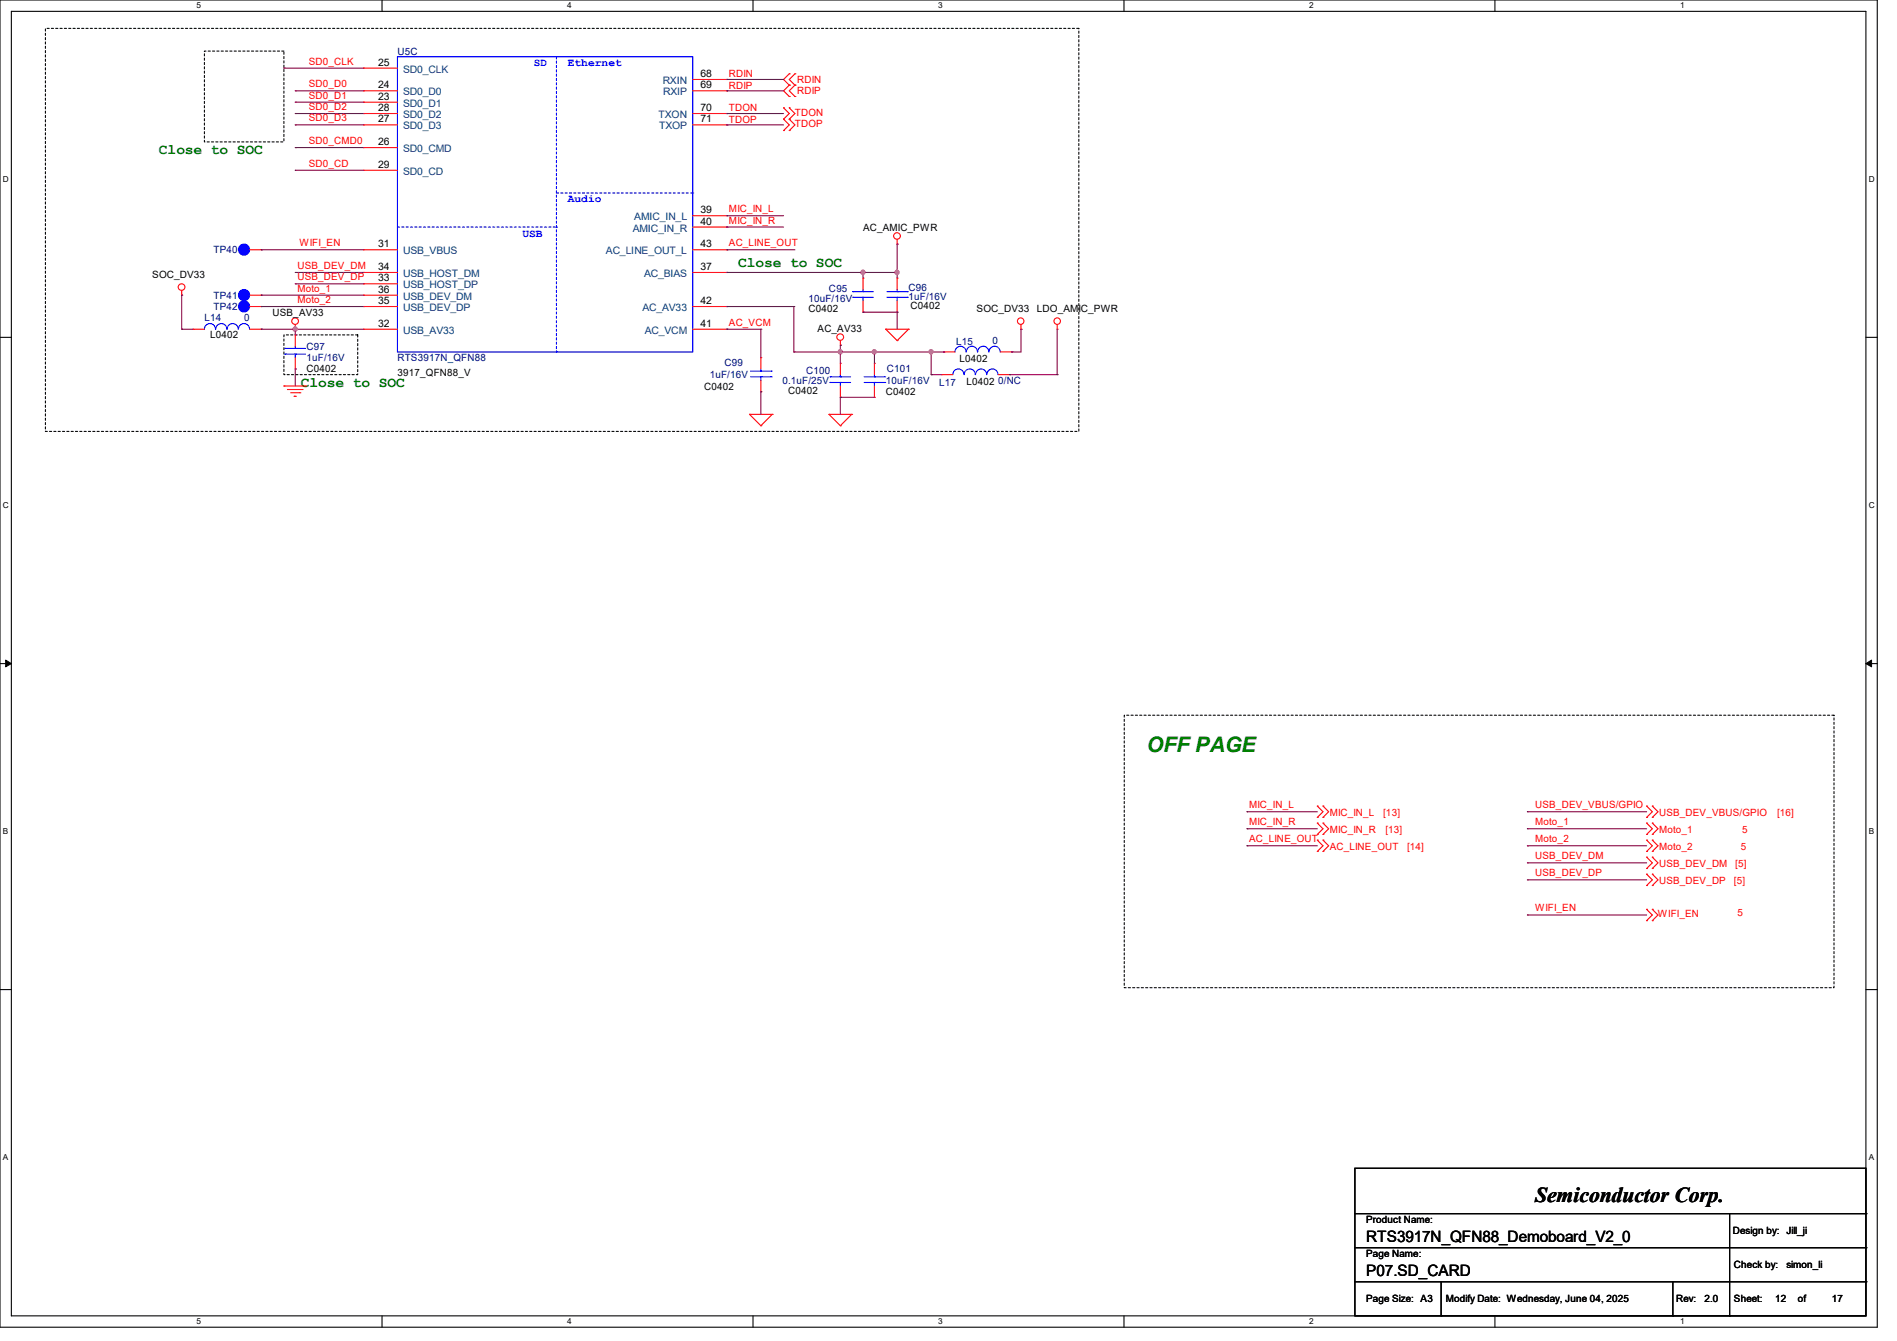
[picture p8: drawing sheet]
<svg xmlns="http://www.w3.org/2000/svg" width="297mm" height="210mm" viewBox="0 0 297 210" stroke-linecap="round" stroke-linejoin="round" font-family="sans-serif">
<path d="M0 0h293.9v207.9h-293.9zM1.8 1.8h290.3v204.3h-290.3z" fill="none" stroke="#000" stroke-width=".17"/>
<g fill="#fff">
<path d="M30.8 .2h.7v1.4h-.7z"/>
<path d="M30.8 206.2h.7v1.4h-.7z"/>
</g>
<path d="M59.8 0v1.8M59.8 206.1v1.8" fill="none" stroke="#000" stroke-width=".17"/>
<g fill="#fff">
<path d="M88.8 .2h.7v1.4h-.7z"/>
<path d="M88.8 206.2h.7v1.4h-.7z"/>
</g>
<path d="M117.9 0v1.8M117.9 206.1v1.8" fill="none" stroke="#000" stroke-width=".17"/>
<g fill="#fff">
<path d="M146.9 .2h.7v1.4h-.7z"/>
<path d="M146.9 206.2h.7v1.4h-.7z"/>
</g>
<path d="M176 0v1.8M176 206.1v1.8" fill="none" stroke="#000" stroke-width=".17"/>
<g fill="#fff">
<path d="M205 .2h.7v1.4h-.7z"/>
<path d="M205 206.2h.7v1.4h-.7z"/>
</g>
<path d="M234.1 0v1.8M234.1 206.1v1.8" fill="none" stroke="#000" stroke-width=".17"/>
<g fill="#fff">
<path d="M263.1 .2h.6v1.4h-.6z"/>
<path d="M263.1 206.2h.6v1.4h-.6z"/>
<path d="M.5 27.3h.9v1.4h-.9z"/>
<path d="M292.6 27.3h.9v1.4h-.9z"/>
<path d="M.5 78.4h.9v1.4h-.9z"/>
<path d="M292.6 78.4h.9v1.4h-.9z"/>
</g>
<path d="M0 52.8h1.8M292.1 52.8h1.8" fill="none" stroke="#000" stroke-width=".17"/>
<g fill="#fff">
<path d="M.5 129.5h.8v1.4h-.8z"/>
<path d="M292.6 129.5h.8v1.4h-.8z"/>
</g>
<path d="M0 103.9h1.8M292.1 103.9h1.8" fill="none" stroke="#000" stroke-width=".17"/>
<path d="M.9 103.4l.9 .5-.9 .5zM292.1 103.9l.9-.5v1z" fill="#000" stroke="#000" stroke-width=".16"/>
<g fill="#fff">
<path d="M.5 180.5h.8v1.4h-.8z"/>
<path d="M292.6 180.5h.8v1.4h-.8z"/>
</g>
<g fill="none" stroke="#000" stroke-width=".17">
<path d="M0 155h1.8M292.1 155h1.8M212.1 183h80v23.1h-80zM212.1 195.4h80M212.1 190.1h80M270.8 190.1v16M292.1 195.4h.1M292.1 190.1h.1M212.1 200.7h80M225.6 206.1h.1M225.6 200.7v5.4M261.9 206.1h.1"/>
<path d="M261.9 200.7v5.4M270.8 206.1h.1M292.1 200.7h.1"/>
</g>
<path d="M7.1 4.4h161.8v63.2h-161.8zM32 8h12.4v14.2h-12.4zM44.4 52.5h11.6v6.2h-11.6zM176 112h111.1v42.7h-111.1z" fill="none" stroke="#000" stroke-width=".17" stroke-dasharray=".3"/>
<g fill="none" stroke="#f00" stroke-width=".17">
<path d="M56.9 16h.1M56.9 14.2h.1M56.9 10.7h.1M56.9 19.6h.1M56.9 17.8h.1M56.9 17.8h5.3M56.9 14.2h5.3M56.9 19.6h5.3M56.9 16h5.3M56.9 10.7h5.3M108.5 17.8h5.3M108.5 14.2h5.3"/>
<path d="M108.5 12.4h5.3M108.5 19.6h5.3M113.8 17.8h.1M113.8 14.2h.1M113.8 12.4h.1M113.8 19.6h.1M122.7 18.7h.1M122.7 16.9h.1M122.7 16.9l.9 .9-.9 .9M122.7 18.7l.9 .9-.9 .8M123.6 18.7h.1M123.6 16.9h.1"/>
<path d="M123.6 11.6h.1M123.6 13.3h.1M123.6 15.1h.1M123.6 16.9l.9 .9-.9 .9M123.6 18.7l.9 .9-.9 .8M123.6 11.6l-.9 .8 .9 .9M123.6 13.3l-.9 .9 .9 .9M124.5 13.3h.1M124.5 11.6h.1M124.5 15.1h.1M124.5 11.6l-.9 .8 .9 .9M124.5 13.3l-.9 .9 .9 .9"/>
<path d="M39.1 39.1h1.8M40.9 39.1h.1M56.9 39.1h.1M56.9 23.1h.1M56.9 26.7h.1M56.9 39.1h5.3M56.9 23.1h5.3M56.9 26.7h5.3M108.5 33.8h5.3M108.5 39.1h5.3M108.5 35.6h5.3M113.8 33.8h.1"/>
<path d="M113.8 39.1h.1M113.8 35.6h.1M122.7 20.4h.1M123.6 20.4h.1M140.5 38.2h.1M140.5 37.5v.7M28.4 46.2h.1M28.4 45.5v.7M30.2 51.6h.1M30.2 51.6h1.8M39.1 51.6h1.8M39.1 46.2h1.8"/>
<path d="M39.1 48h1.8M40.9 46.2h.1M40.9 48h.1M40.9 51.6h.1M46.2 51.6h.1M46.2 52.5h.1M46.2 57.8h.1M46.2 50.8v.8M46.2 52.5v1.7M46.2 56v1.8M56.9 48h.1M56.9 46.2h.1"/>
<path d="M56.9 42.7h.1M56.9 44.4h.1M56.9 51.6h.1M56.9 51.6h5.3M56.9 46.2h5.3M56.9 48h5.3M56.9 42.7h5.3M56.9 44.4h5.3M108.5 51.6h5.3M108.5 48h5.3M108.5 42.7h5.3M113.8 48h.1"/>
<path d="M113.8 42.7h.1M113.8 51.6h.1M119.1 56h.1M119.1 56v1.8M119.1 59.6v1.7M131.6 54.1h.1M131.6 56.9h.1M131.6 53.3v.8M131.6 56.9v1.8M135.1 43.6h.1M135.1 48.9h.1M135.1 43.6v1.7"/>
<path d="M135.1 47.1v1.8M136.9 56.9h.1M136.9 56.9v1.8M138.7 51.6h.1M138.7 51.6h3.5M138.7 51.6l1.8 1.7M140.5 53.3h.1M140.5 43.6h.1M140.5 48.9h.1M140.5 43.6v1.7M140.5 47.1v1.8M142.2 51.6h.1"/>
<path d="M142.2 51.6l-1.7 1.7M147.4 58.7h.1M147.4 58.7h1.8M147.7 55.1h.1M147.7 55.1h1.8M156.3 58.7h1.8M156.6 55.1h1.8M158.1 58.7h.1M158.4 55.1h.1M159.9 51.6h.1M159.9 50.8v.8M165.5 51.6h.1"/>
<path d="M165.5 50.8v.8M44.4 60.5h.1M44.4 60.5h3.6M45 61h.1M45 61h2.5M45.5 61.5h1.4M46.1 62.1h.1M46.1 62.1h.3M46.9 61.5h.1M117.3 64.9h.1M117.3 64.9h3.6M117.3 64.9l1.8 1.8"/>
<path d="M119.1 66.7h.1M119.1 61.3h.1M120.9 64.9h.1M120.9 64.9l-1.8 1.8M129.8 64.9h.1M129.8 64.9h3.5M129.8 64.9l1.8 1.8M131.6 66.7h.1M131.6 62.2h.1M131.6 60.5v1.7M133.3 64.9h.1M133.3 64.9l-1.7 1.8"/>
<path d="M136.9 62.2h.1M136.9 60.5v1.7M206.2 126.2h.1M206.2 128h.1M206.2 128.9h.1M206.2 130.7h.1M206.2 131.6h.1M206.2 133.3h.1M206.2 126.2l.9 .9-.9 .9M206.2 128.9l.9 .9-.9 .9M206.2 131.6l.9 .9-.9 .8M207.1 126.2h.1"/>
<path d="M207.1 128h.1M207.1 128.9h.1M207.1 130.7h.1M207.1 131.6h.1M207.1 133.3h.1M207.1 126.2l.9 .9-.9 .9M207.1 128.9l.9 .9-.9 .9M207.1 131.6l.9 .9-.9 .8M257.8 126.2h.1M257.8 128h.1M257.8 128.9h.1M257.8 130.7h.1"/>
<path d="M257.8 131.6h.1M257.8 133.3h.1M257.8 134.2h.1M257.8 136h.1M257.8 136.9h.1M257.8 138.7h.1M257.8 126.2l.9 .9-.9 .9M257.8 128.9l.9 .9-.9 .9M257.8 131.6l.9 .9-.9 .8M257.8 134.2l.9 .9-.9 .9M257.8 136.9l.9 .9-.9 .9M258.7 126.2h.1"/>
<path d="M258.7 128h.1M258.7 128.9h.1M258.7 130.7h.1M258.7 131.6h.1M258.7 133.3h.1M258.7 134.2h.1M258.7 136h.1M258.7 136.9h.1M258.7 138.7h.1M258.7 126.2l.9 .9-.9 .9M258.7 128.9l.9 .9-.9 .9M258.7 131.6l.9 .9-.9 .8"/>
<path d="M258.7 134.2l.9 .9-.9 .9M258.7 136.9l.9 .9-.9 .9M257.8 144.2h.1M257.8 142.4h.1M257.8 142.4l.9 .9-.9 .9M258.7 144.2h.1M258.7 142.4h.1M258.7 142.4l.9 .9-.9 .9"/>
<circle cx="140.5" cy="37" r=".52"/>
<circle cx="28.4" cy="45" r=".52"/>
<circle cx="46.2" cy="50.3" r=".52"/>
<circle cx="131.6" cy="52.8" r=".52"/>
<circle cx="159.8" cy="50.3" r=".51"/>
<circle cx="165.5" cy="50.3" r=".51"/>
</g>
<g fill="none" stroke="#00f" stroke-width=".17">
<path d="M62.2 8.9h46.3v46.2h-46.3zM33.7 51.6a.87 .87 0 0 0-.8-.9 .87 .87 0 0 0-.9 .9M35.5 51.6a.87 .87 0 0 0-.9-.9 .87 .87 0 0 0-.8 .9M37.3 51.6a.87 .87 0 0 0-.9-.9 .87 .87 0 0 0-.8 .9M39.1 51.6a.87 .87 0 0 0-.9-.9 .87 .87 0 0 0-.9 .9M44.6 55.5h.1M44.6 54.6h.1M44.6 55.5h3.2M44.6 54.6h3.2M46.2 54.6h.1M46.2 55.5h.1M46.2 54.2v.4"/>
<path d="M46.2 55.5v.5M117.5 59h3.2M117.5 58.1h3.2M119.1 58.1h.1M119.1 59h.1M119.1 57.8v.3M119.1 59v.6M120.7 59h.1M120.7 58.1h.1M130 59.9h.1M130 59h.1M130 59.9h3.2"/>
<path d="M130 59h3.2M131.6 59h.1M131.6 59.9h.1M131.6 58.7v.3M131.6 59.9v.6M133.5 46.6h.1M133.5 45.7h.1M133.5 46.6h3.2M133.5 45.7h3.2M135.1 45.7h.1M135.1 46.6h.1M135.1 45.3v.4"/>
<path d="M135.1 46.6v.5M135.3 59.9h3.2M135.3 59h3.2M136.9 59h.1M136.9 59.9h.1M136.9 58.7v.3M136.9 59.9v.6M138.5 59.9h.1M138.5 59h.1M138.9 46.6h3.2M138.9 45.7h3.2M140.5 45.7h.1"/>
<path d="M140.5 46.6h.1M140.5 45.3v.4M140.5 46.6v.5M142.1 46.6h.1M142.1 45.7h.1M149.2 58.7a.87 .87 0 0 1 .9-.9 .87 .87 0 0 1 .8 .9M149.5 55.1a.87 .87 0 0 1 .9-.9 .87 .87 0 0 1 .9 .9M151 58.7a.87 .87 0 0 1 .8-.9 .87 .87 0 0 1 .9 .9M151.3 55.1a.87 .87 0 0 1 .9-.9 .87 .87 0 0 1 .8 .9M152.7 58.7a.87 .87 0 0 1 .9-.9 .87 .87 0 0 1 .9 .9M153.1 55.1a.87 .87 0 0 1 .8-.9 .87 .87 0 0 1 .9 .9M154.5 58.7a.87 .87 0 0 1 .9-.9 .87 .87 0 0 1 .9 .9"/>
<path d="M154.9 55.1a.87 .87 0 0 1 .8-.9 .87 .87 0 0 1 .9 .9"/>
</g>
<g fill="#00f" stroke="#00f" stroke-width=".17">
<circle cx="38.2" cy="46.2" r=".87"/>
<circle cx="38.2" cy="48" r=".87"/>
<circle cx="38.2" cy="39.1" r=".87"/>
</g>
<path d="M87.1 8.9v46.2M62.2 35.6h24.9M87.1 35.6h.1M87.1 30.2h21.4M108.5 30.2h.1M87.1 55.1h.1" fill="none" stroke="#00f" stroke-width=".17" stroke-dasharray=".3"/>
<g fill="none" stroke="#800040" stroke-width=".17">
<path d="M44.4 10.7h.1M44.4 10.7h12.5M46.2 14.2h.1M46.2 16h.1M46.2 17.8h.1M46.2 19.6h.1M46.2 14.2h10.7M46.2 16h10.7M46.2 17.8h10.7M46.2 19.6h10.7M113.8 12.4h.1M113.8 14.2h.1"/>
<path d="M113.8 17.8h.1M113.8 19.6h.1M113.8 12.4h8.9M113.8 14.2h8.9M113.8 17.8h8.9M113.8 19.6h8.9M40.9 39.1h.1M40.9 39.1h16M46.2 23.1h.1M46.2 26.7h.1M46.2 23.1h10.7M46.2 26.7h10.7"/>
<path d="M113.8 33.8h.1M113.8 39.1h.1M113.8 35.6h.1M113.8 33.8h8.9M113.8 39.1h10.7M113.8 35.6h8.9M140.5 38.2h.1M140.5 38.2v5.4M28.4 46.2h.1M28.4 51.6h.1M28.4 51.6h1.8M28.4 46.2v5.4"/>
<path d="M40.9 48h.1M40.9 51.6h.1M40.9 46.2h.1M40.9 48h16M40.9 51.6h16M40.9 46.2h16M46.2 57.8h.1M46.2 42.7h.1M46.2 44.4h.1M46.2 51.6h.1M46.2 51.6v.9M46.2 57.8v2.7"/>
<path d="M46.2 42.7h10.7M46.2 44.4h10.7M113.8 42.7h.1M113.8 48h.1M113.8 51.6h.1M113.8 42.7h26.7M113.8 48h10.5M113.8 51.6h5.3M119.1 51.6h.1M119.1 51.6v4.4M124.3 48h.1M124.3 55.1h.1"/>
<path d="M124.3 48v7.1M124.3 55.1h23.4M131.6 54.1h.1M131.6 55.1h.1M131.6 54.1v2.8M135.1 42.7h.1M135.1 48.9h.1M135.1 48.9h5.4M135.1 42.7v.9M136.9 55.1h.1M136.9 55.1v1.8M140.5 48.9h.1"/>
<path d="M140.5 42.7h.1M140.5 48.9v2.7M145.8 55.1h.1M145.8 58.7h.1M145.8 58.7h1.6M145.8 55.1v3.6M147.7 55.1h.1M158.1 58.7h.1M158.1 58.7h7.4M158.4 55.1h.1M159.9 51.6h.1M159.9 51.6v3.5h-1.5"/>
<path d="M165.5 58.7h.1M165.5 51.6v7.1M119.1 61.3h.1M119.1 61.3v3.6M131.6 62.2h.1M131.6 62.2v2.7M131.6 62.2h5.3M195.2 127.1h.1M195.2 129.8h.1M195.2 132.5h.1M195.2 127.1h11M195.2 129.8h11"/>
<path d="M195.2 132.5h11M239.1 129.8h.1M239.1 132.5h.1M239.1 135.1h.1M239.1 137.8h.1M239.1 127.1h.1M239.1 127.1h18.7M239.1 129.8h18.7M239.1 132.5h18.7M239.1 135.1h18.7M239.1 137.8h18.7M239.1 143.3h.1"/>
<path d="M239.1 143.3h18.7"/>
</g>
<g fill="#f0f" stroke="#f0f" stroke-width=".17">
<circle cx="135.1" cy="42.7" r=".33"/>
<circle cx="46.2" cy="51.5" r=".33"/>
<circle cx="131.5" cy="55.1" r=".33"/>
<circle cx="136.9" cy="55.1" r=".33"/>
<circle cx="140.4" cy="42.7" r=".33"/>
<circle cx="145.8" cy="55.1" r=".33"/>
</g>
<text font-size="3.3" fill="#008000" x="179.6" y="117.7">OFF PAGE</text>
<text font-size="3.3" x="240.4" y="188.3">Semiconductor Corp.</text>
<g font-size="2.5">
<text x="213.9" y="194.4">RTS3917N_QFN88_Demoboard_V2_0</text>
<text x="213.9" y="199.8">P07.SD_CARD</text>
</g>
<g font-size="2.3" fill="#008000">
<text x="24.9" y="24.1">Close to SOC</text>
<text x="115.6" y="41.9">Close to SOC</text>
<text x="47.1" y="60.5">Close to SOC</text>
</g>
<g font-size="1.7" fill="#00f">
<text x="83.6" y="10.4">SD</text>
<text x="88.9" y="10.4">Ethernet</text>
<text x="88.9" y="31.7">Audio</text>
<text x="81.8" y="37">USB</text>
</g>
<g font-size="1.6" fill="#f00">
<text x="48.3" y="10.1">SD0_CLK</text>
<text x="48.3" y="13.7">SD0_D0</text>
<text x="48.3" y="15.5">SD0_D1</text>
<text x="48.3" y="17.2">SD0_D2</text>
<text x="114.1" y="12.1">RDIN</text>
<text x="114.1" y="13.9">RDIP</text>
<text x="114.1" y="17.4">TDON</text>
<text x="124.8" y="13">RDIN</text>
<text x="124.8" y="14.8">RDIP</text>
<text x="48.3" y="19">SD0_D3</text>
<text x="48.3" y="22.6">SD0_CMD0</text>
<text x="114.1" y="19.2">TDOP</text>
<text x="124.5" y="18.2">TDON</text>
<text x="124.5" y="19.9">TDOP</text>
<text x="48.3" y="26.1">SD0_CD</text>
<text x="114.1" y="33.2">MIC_IN_L</text>
<text x="114.1" y="35">MIC_IN_R</text>
<text x="46.9" y="38.6">WIFI_EN</text>
<text x="114.1" y="38.6">AC_LINE_OUT</text>
<text x="46.6" y="47.5">Moto_2</text>
<text x="46.6" y="42.1">USB_DEV_DM</text>
<text x="46.6" y="43.9">USB_DEV_DP</text>
<text x="46.6" y="45.7">Moto_1</text>
<text x="114.1" y="51">AC_VCM</text>
<text x="195.6" y="126.6">MIC_IN_L</text>
<text x="195.6" y="129.2">MIC_IN_R</text>
<text x="195.6" y="131.9">AC_LINE_OUT</text>
<text x="208.2" y="127.8">MIC_IN_L</text>
<text x="208.2" y="130.5">MIC_IN_R</text>
<text x="216.6" y="127.8">[13]</text>
<text x="216.9" y="130.5">[13]</text>
<text x="240.4" y="129.2">Moto_1</text>
<text x="240.4" y="131.9">Moto_2</text>
<text x="240.4" y="126.6">USB_DEV_VBUS/GPIO</text>
<text x="259.8" y="127.8">USB_DEV_VBUS/GPIO</text>
<text x="259.8" y="130.5">Moto_1</text>
<text x="272.8" y="130.5">5</text>
<text x="278.3" y="127.8">[16]</text>
<text x="208.2" y="133.2">AC_LINE_OUT</text>
<text x="220.3" y="133.2">[14]</text>
<text x="240.4" y="134.6">USB_DEV_DM</text>
<text x="240.4" y="137.2">USB_DEV_DP</text>
<text x="259.8" y="133.2">Moto_2</text>
<text x="259.8" y="135.8">USB_DEV_DM</text>
<text x="271.7" y="135.8">[5]</text>
<text x="272.6" y="133.2">5</text>
<text x="240.4" y="142.7">WIFI_EN</text>
<text x="259.6" y="143.7">WIFI_EN</text>
<text x="259.8" y="138.5">USB_DEV_DP</text>
<text x="271.5" y="138.5">[5]</text>
<text x="272" y="143.5">5</text>
</g>
<g font-size="1.6">
<text x="59.2" y="10.3">25</text>
<text x="59.2" y="15.6">23</text>
<text x="59.2" y="13.8">24</text>
<text x="59.2" y="17.4">28</text>
<text x="109.7" y="17.4">70</text>
<text x="109.7" y="13.8">69</text>
<text x="109.7" y="12.1">68</text>
<text x="59.2" y="22.7">26</text>
<text x="59.2" y="19.2">27</text>
<text x="109.7" y="19.2">71</text>
<text x="59.2" y="26.3">29</text>
<text x="109.7" y="33.4">39</text>
<text x="109.7" y="35.2">40</text>
<text x="59.2" y="38.7">31</text>
<text x="109.7" y="38.7">43</text>
<text x="135.1" y="36.1">AC_AMIC_PWR</text>
<text x="23.8" y="43.6">SOC_DV33</text>
<text x="59.2" y="47.6">35</text>
<text x="59.2" y="45.8">36</text>
<text x="59.2" y="42.3">34</text>
<text x="59.2" y="44.1">33</text>
<text x="109.7" y="47.6">42</text>
<text x="109.7" y="42.3">37</text>
<text x="32.9" y="53">L0402</text>
<text x="42.7" y="49.4">USB_AV33</text>
<text x="59.2" y="51.2">32</text>
<text x="109.7" y="51.2">41</text>
<text x="126.6" y="48.9">C0402</text>
<text x="128" y="51.9">AC_AV33</text>
<text x="142.6" y="48.4">C0402</text>
<text x="152.9" y="48.9">SOC_DV33</text>
<text x="162.3" y="48.9">LDO_AMIC_PWR</text>
<text x="48" y="58.3">C0402</text>
<text x="62.2" y="58.9">3917_QFN88_V</text>
<text x="150.2" y="56.7">L0402</text>
<text x="110.2" y="61">C0402</text>
<text x="123.4" y="61.7">C0402</text>
<text x="138.7" y="61.9">C0402</text>
<text x="151.3" y="60.3">L0402</text>
<text x="213.9" y="191.5">Product Name:</text>
<text x="213.9" y="196.8">Page Name:</text>
<text x="271.3" y="193.3">Design by:</text>
<text x="279.7" y="193.3">Jill_ji</text>
<text x="213.9" y="204">Page Size: A3</text>
<text x="226.4" y="204">Modify Date: Wednesday, June 04, 2025</text>
<text x="262.4" y="204">Rev:</text>
<text x="266.9" y="204">2.0</text>
<text x="271.5" y="204">Sheet:</text>
<text x="271.5" y="198.6">Check by:</text>
<text x="277.9" y="204">12</text>
<text x="279.7" y="198.6">simon_li</text>
<text x="281.5" y="204">of</text>
<text x="286.8" y="204">17</text>
</g>
<g font-size="1.6" fill="#000080">
<text x="62.2" y="8.6">U5C</text>
<text x="33.4" y="39.7">TP40</text>
<text x="33.4" y="46.8">TP41</text>
<text x="126.6" y="47.3">10uF/16V</text>
<text x="129.8" y="45.7">C95</text>
<text x="142.2" y="45.5">C96</text>
<text x="142.2" y="46.9">1uF/16V</text>
<text x="32" y="50.3">L14</text>
<text x="33.4" y="48.6">TP42</text>
<text x="38.2" y="50.3">0</text>
<text x="155.4" y="53.9">0</text>
<text x="48" y="54.8">C97</text>
<text x="48" y="56.6">1uF/16V</text>
<text x="62.2" y="56.6">RTS3917N_QFN88</text>
<text x="111.1" y="59.2">1uF/16V</text>
<text x="113.5" y="57.3">C99</text>
<text x="126.2" y="58.5">C100</text>
<text x="138.9" y="58.3">C101</text>
<text x="149.7" y="54.1">L15</text>
<text x="122.5" y="60.1">0.1uF/25V</text>
<text x="138.7" y="60.1">10uF/16V</text>
<text x="147" y="60.5">L17</text>
<text x="156.3" y="60.1">0/NC</text>
</g>
<g font-size="1.6" fill="#004080">
<text x="63.1" y="11.4">SD0_CLK</text>
<text x="63.1" y="16.7">SD0_D1</text>
<text x="63.1" y="14.9">SD0_D0</text>
<text x="103.8" y="13.2">RXIN</text>
<text x="103.8" y="14.9">RXIP</text>
<text x="63.1" y="23.8">SD0_CMD</text>
<text x="63.1" y="20.3">SD0_D3</text>
<text x="63.1" y="18.5">SD0_D2</text>
<text x="103.1" y="18.5">TXON</text>
<text x="103.2" y="20.3">TXOP</text>
<text x="63.1" y="27.4">SD0_CD</text>
<text x="99.3" y="34.5">AMIC_IN_L</text>
<text x="63.1" y="39.8">USB_VBUS</text>
<text x="94.9" y="39.8">AC_LINE_OUT_L</text>
<text x="99.1" y="36.3">AMIC_IN_R</text>
<text x="63.1" y="46.9">USB_DEV_DM</text>
<text x="63.1" y="43.4">USB_HOST_DM</text>
<text x="63.1" y="45.2">USB_HOST_DP</text>
<text x="100.8" y="43.4">AC_BIAS</text>
<text x="63.1" y="48.7">USB_DEV_DP</text>
<text x="63.1" y="52.3">USB_AV33</text>
<text x="100.6" y="48.7">AC_AV33</text>
<text x="101" y="52.3">AC_VCM</text>
</g>
<g font-size="1.3">
<text x="30.8" y="1.3">5</text>
<text x="88.8" y="1.3">4</text>
<text x="146.9" y="1.3">3</text>
<text x="205" y="1.3">2</text>
<text x="263.1" y="1.3">1</text>
<text x=".5" y="28.4">D</text>
<text x="292.6" y="28.4">D</text>
<text x=".5" y="79.5">C</text>
<text x="292.6" y="79.5">C</text>
<text x=".5" y="130.6">B</text>
<text x="292.6" y="130.6">B</text>
<text x=".5" y="181.7">A</text>
<text x="292.6" y="181.7">A</text>
<text x="30.8" y="207.4">5</text>
<text x="88.8" y="207.4">4</text>
<text x="146.9" y="207.4">3</text>
<text x="205" y="207.4">2</text>
<text x="263.1" y="207.4">1</text>
</g>
</svg>
